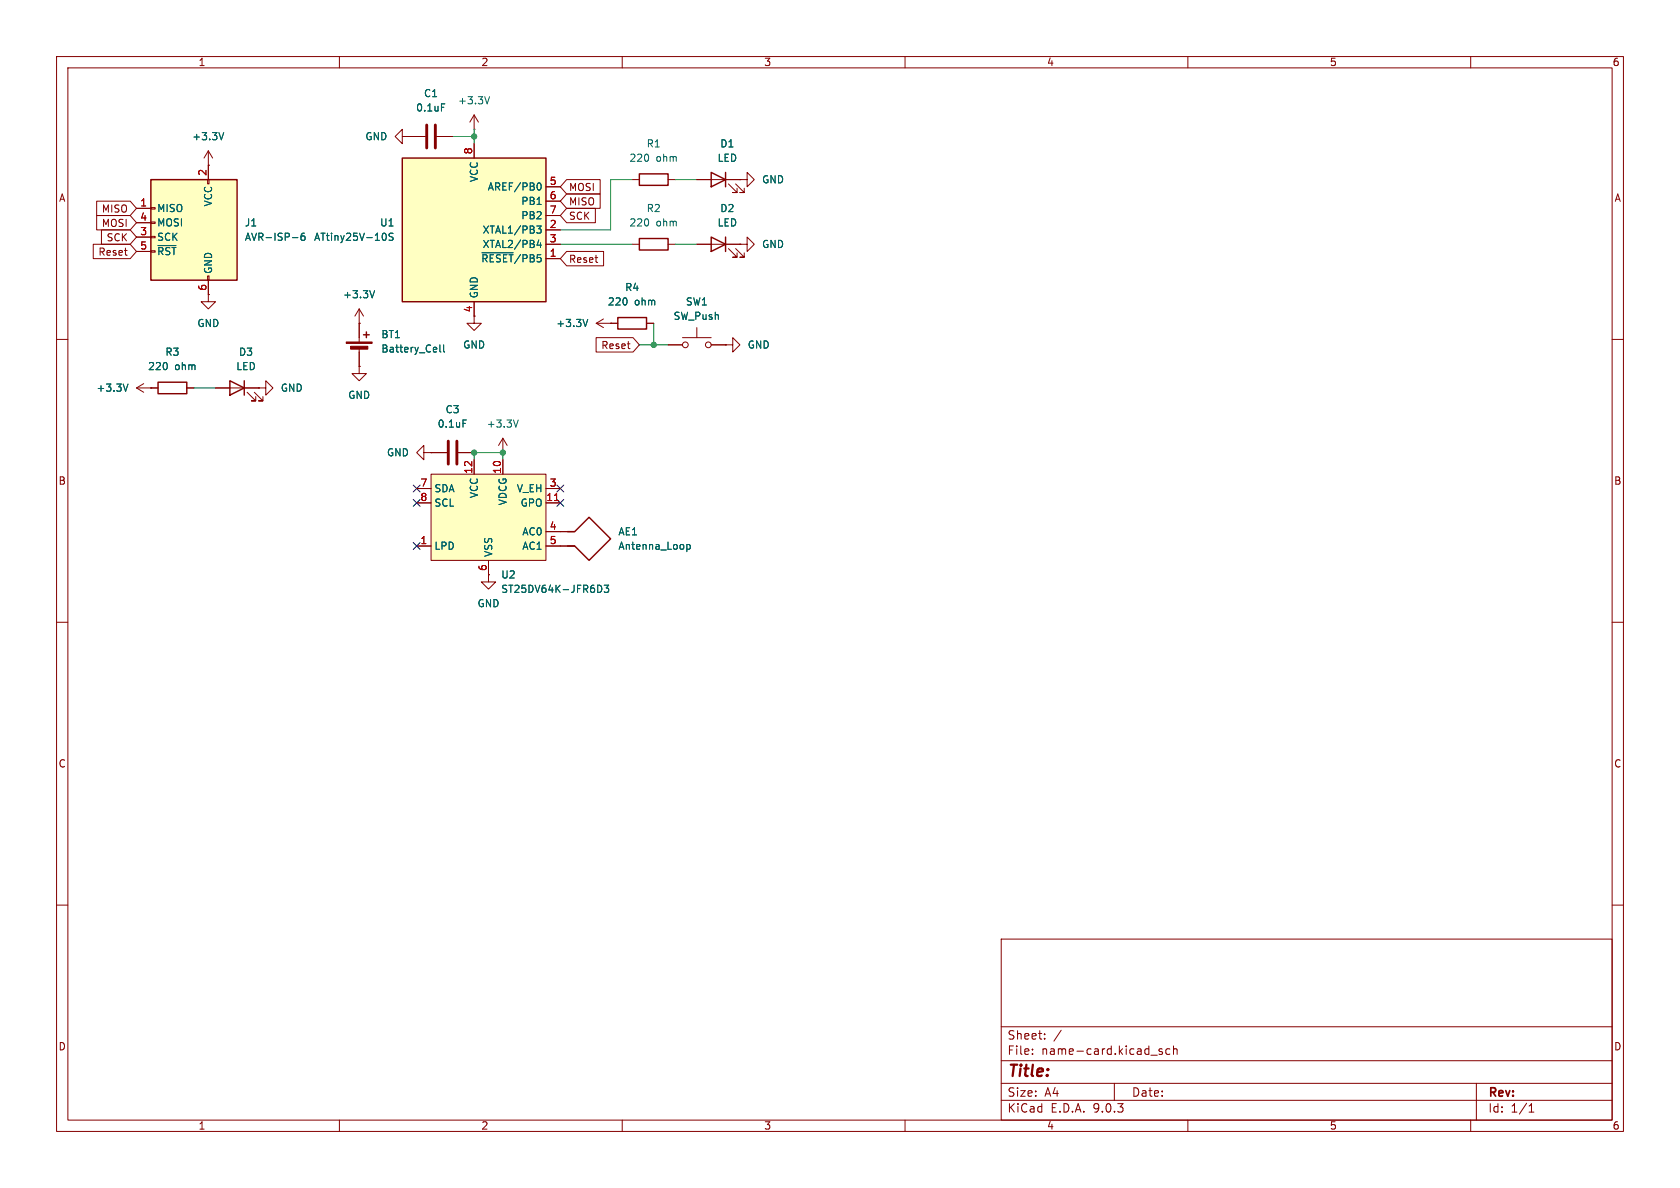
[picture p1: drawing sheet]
<svg xmlns="http://www.w3.org/2000/svg" width="297mm" height="210mm" viewBox="0 0 297 210" stroke-linecap="round" stroke-linejoin="round" font-family="sans-serif">
<g fill="none" stroke="#840000" stroke-width=".18">
<path d="M10 10h277v190h-277zM12 12h273v186h-273zM60 10v2M110 10v2M160 10v2M210 10v2M260 10v2M72.4 24.1h2.8M77.2 24.1h2.8M36.8 52.1v1.2h1.3l-1.3 1.3-1.2-1.3h1.2M36.8 52.1h.1M10 60h2"/>
<path d="M24.1 68.6h3.8M24.1 68.6l1.3 .7M25.4 67.8l-1.3 .8M26.7 68.6h.1M33 68.6h1.3M38.1 68.6h7.6M43.7 69.3l1.5 1.6h-.8h.8v-.8M45 69.3l1.5 1.6h-.8h.8v-.8M45.7 68.6h1.3v-1.3l1.3 1.3-1.3 1.3v-1.3M45.7 68.6h.1M285 60h2M10 110h2"/>
<path d="M285 110h2M10 160h2M177 166h108v32h-108zM285 160h2M60 198v2M110 198v2M160 198v2M177 194.5h108M177 191.5h108M177 187.5h108M177 181.5h108M182.5 186.3v.1"/>
<path d="M182.5 185.5v.1M184.7 183.6v.1M184.7 182.8v.1M187.6 182.1l-1.3 2M197 191.5v3M203.5 186.5h1.1M205.5 185.5l-.4-.1-.2 .2 .1 .2 .5 .2v.3h-.6M206.8 185.5l-.4-.1-.3 .3v.4l.1 .2h.6M207.5 185.5l.2-.1 .3 .1 .1 .9M207.5 184.9v1.5M210 198v2M260 198v2"/>
<path d="M261 191.5v6.5M270.3 196.6h.9M270.3 195.5l.4-.4v1.5"/>
</g>
<path d="M75.4 22.1v4.1M77 22.1v4.1" fill="none" stroke="#840000" stroke-width=".51"/>
<path d="M78 18.4h.6M22.6 67.9l-.4 1.3" fill="none" stroke="#006464" stroke-width=".18"/>
<path d="M27.9 67.6h5.1v2h-5.1zM40.6 67.3l2.6 1.3-2.6 1.3zM43.2 67.3v2.6" fill="none" stroke="#840000" stroke-width=".25"/>
<path d="M71.1 27.9h25.4v25.4h-25.4z" fill="#ffffc2"/>
<path d="M71.1 27.9h25.4v25.4h-25.4zM109.2 56.1h5.1v2.1h-5.1z" fill="none" stroke="#840000" stroke-width=".25"/>
<path d="M83.8 25.4v2.5M96.5 33h2.6M96.5 35.6h2.6M96.5 38.1h2.6M83.8 53.3v2.6M96.5 40.6h2.6M96.5 43.2h2.6M96.5 45.7h2.6M107.9 57.2h1.3M114.3 57.2h1.3" fill="none" stroke="#840000" stroke-width=".18"/>
<path d="M94.9 39.9h.8l-.5 .5 .4 .2v.5l-.2 .1h-.5M95.1 32.4l.1-.1a.68 .68 0 0 1 .5 .7 .68 .68 0 0 1-.5 .6l-.1-.1M67.7 41.3l.2-.1a.68 .68 0 0 1 .4 .7 .68 .68 0 0 1-.4 .6l-.2-.1M69.5 41.3l-.5-.1-.2 .1v.4l.6 .2 .1 .3-.2 .3-.5-.1M85.2 44.7h5.5M95.2 42.4l-.3 .9h.8M95.5 42.9v.9" fill="none" stroke="#006464" stroke-width=".18"/>
<path d="M76.2 83.8h20.3v15.3h-20.3z" fill="#ffffc2"/>
<g fill="none" stroke="#840000" stroke-width=".18">
<path d="M36.8 29.2h.1M36.8 26.7l-.7 1.2M36.8 26.7l.8 1.2M36.8 26.7v2.5M71.1 24.1v-1.2l-1.3 1.2 1.3 1.3v-1.3h1.3M72.4 24.1h.1M73.7 86.4h2.5M73.7 88.9h2.5M73.7 96.5h2.5M76.2 83.8h20.3v15.3h-20.3zM83.8 81.3v2.5M86.4 99.1v2.5"/>
<path d="M88.9 81.3v2.5M96.5 86.4h2.6M96.5 88.9h2.6M96.5 96.5h2.6M96.5 94h2.6"/>
</g>
<path d="M98 88.5h.8" fill="none" stroke="#a90000" stroke-width=".18"/>
<path d="M39.6 23.4l-.5 1.3M106 103.4a.68 .68 0 0 1 .4 .7 .68 .68 0 0 1-.4 .6M106.8 103.4h.8l-.4 .5 .3 .2v.5l-.1 .1-.6-.1" fill="none" stroke="#006464" stroke-width=".18"/>
<path d="M26.7 31.8h15.2v17.7h-15.2z" fill="#ffffc2"/>
<g fill="none" stroke="#840000" stroke-width=".18">
<path d="M17.1 35.6h5.9l1.1 1.2-1.1 1.3h-5.9zM17.1 38.1h5.9l1.1 1.3-1.1 1.2h-5.9zM24.1 36.8h2.6M24.1 39.4h2.6M26.7 36.7h.7v.3h-.7zM26.7 39.2h.7v.3h-.7zM36.7 31.8h.3v.7h-.3zM36.8 29.2h.1M36.8 29.2v2.6M72.4 24.1h.1M72.4 24.1h2.8M77.2 24.1h2.8"/>
<path d="M83.8 22.9h.1M83.8 20.3l-.7 1.3M83.8 20.3l.8 1.3M83.8 20.3v2.6M83.8 25.4v2.5M96.5 33h2.6M96.5 35.6h2.6M96.5 38.1h2.6M100.2 36.8h5.1v2.6h-5.1l-1.1-1.3zM100.2 34.3h5.9v2.5h-5.9l-1.1-1.2zM100.2 31.7h5.9v2.6h-5.9l-1.1-1.3zM111.8 31.8h1.2"/>
<path d="M118.1 31.8h1.3M123.2 31.8h7.6M128.8 32.5l1.5 1.5h-.8h.8v-.7M130 32.5l1.6 1.5h-.8h.8v-.7M130.8 31.8h1.3v-1.3l1.2 1.3-1.2 1.2v-1.2M130.8 31.8h.1M16.5 43.2h6.5l1.1 1.3-1.1 1.2h-6.5zM17.9 40.6h5.1l1.1 1.3-1.1 1.3h-5.1zM24.1 41.9h2.6M24.1 44.5h2.6M26.7 41.8h.7v.2h-.7zM26.7 44.3h.7v.3h-.7z"/>
<path d="M36.7 48.8h.3v.7h-.3zM36.8 52.1h.1M36.8 49.5v2.6M63.5 57.2h.1M63.5 54.6v5.9M63.5 54.6l-.8 1.3M63.5 54.6l.8 1.3M83.8 53.3v3.9h1.3l-1.3 1.2-1.3-1.2h1.3M96.5 43.2h2.6M96.5 40.6h2.6M96.5 45.7h2.6M100.2 44.4h6.5v2.6h-6.5l-1.1-1.3z"/>
<path d="M105.4 59.7h6.5l1.1 1.3-1.1 1.2h-6.5zM105.4 57.2l1.3 .7M105.4 57.2h3.8M106.7 56.4l-1.3 .8M107.9 57.2h.1M111.8 43.2h1.2M114.3 57.2h1.3M118.1 43.2h1.3M120.6 59.7h5.1M123.2 43.2h7.6M123.2 57.9v1.8M128.8 43.9l1.5 1.6h-.8h.8v-.8"/>
<path d="M130 43.9l1.6 1.6h-.8h.8v-.8M130.8 43.2h1.3v-1.3l1.2 1.3-1.2 1.3v-1.3M130.8 43.2h.1M26.7 68.6h.1M26.7 68.6h1.2M33 68.6h1.3M38.1 68.6h2.5M43.2 68.6h2.5M45.7 68.6h.1M63.5 64.8v1.2h1.3l-1.3 1.3-1.3-1.3h1.3M63.5 64.8h.1M63.5 61.5v3.3"/>
<path d="M88.9 77.5l-.8 1.2M88.9 77.5l.8 1.2M88.9 77.5v2.5M118.1 61h2.5M125.7 61h2.6M128.3 61h1.2v-1.3l1.3 1.3-1.3 1.2v-1.2M128.3 61h.1M73.7 96.5h2.5M73.7 86.4h2.5M73.7 88.9h2.5M74.9 80v-1.3l-1.2 1.3 1.2 1.3v-1.3h1.3M76.2 80h.1"/>
<path d="M76.2 80h2.8M81 80h2.8M83.8 81.3v2.5M86.4 99.1v2.5M88.9 80h.1M88.9 81.3v2.5M96.5 94h5.1M96.5 96.5h5.1M96.5 86.4h2.6M96.5 88.9h2.6M86.4 101.6v1.3h1.2l-1.2 1.2-1.3-1.2h1.3M86.4 101.6h.1"/>
<circle cx="121.2" cy="61" r=".51"/>
<circle cx="125.2" cy="61" r=".51"/>
</g>
<path d="M26.7 31.8h15.2v17.7h-15.2zM113 30.7h5.1v2.1h-5.1zM125.7 30.5l2.6 1.3-2.6 1.2zM128.3 30.5v2.5M64.3 59.2h1M64.8 58.7v1M113 42.2h5.1v2h-5.1zM125.7 41.9l2.6 1.3-2.6 1.3zM128.3 41.9v2.6M100.3 94h1.3l2.5-2.6 3.8 3.9-3.8 3.8-2.5-2.6h-1.3" fill="none" stroke="#840000" stroke-width=".25"/>
<g fill="none" stroke="#006464" stroke-width=".18">
<path d="M78 18.4h.6M86.5 17.1l-.4 1.3M39.6 23.4l-.5 1.3M94.9 39.9h.8l-.5 .5 .4 .2v.5l-.2 .1h-.5M95.1 32.4l.1-.1a.68 .68 0 0 1 .5 .7 .68 .68 0 0 1-.5 .6l-.1-.1M27.9 43.4h3.2M51.7 42h1M53.8 41.2l-.3 .1a.86 .86 0 0 0 0 1.2l.4-.1v-.5l-.2-.2-.4 .1-.1 .1M66.2 51.4l-.4 1.2M67.7 41.3l.2-.1a.68 .68 0 0 1 .4 .7 .68 .68 0 0 1-.4 .6l-.2-.1M69.5 41.3l-.5-.1-.2 .1v.4l.6 .2 .1 .3-.2 .3-.5-.1M85.2 44.7h5.5"/>
<path d="M95.2 42.4l-.3 .9h.8M95.5 42.9v.9M103.9 56.5l-.4 1.2M22.6 67.9l-.4 1.3M77.8 61v1.1l.1 .1M78.4 61v1.1l.2 .1M81.9 74.2h.6M91.6 74.2l-.4 1.3M121.4 96.3v1.2M121.4 96.3h.4l.2 .2-.1 .5h-.5M106 103.4a.68 .68 0 0 1 .4 .7 .68 .68 0 0 1-.4 .6M106.8 103.4h.8l-.4 .5 .3 .2v.5l-.1 .1-.6-.1"/>
</g>
<g fill="#840000" stroke="#840000" stroke-width=".18">
<path d="M61.2 60.5h4.6v.2h-4.6z"/>
<path d="M62 61.2h3v.5h-3z"/>
</g>
<path d="M79.2 78v4M80.8 78v4" fill="none" stroke="#840000" stroke-width=".51"/>
<path d="M80 24.1h3.8M83.8 22.9v2.5M111.8 31.8h-3.9v8.8h-8.8M119.4 31.8h3.8M99.1 43.2h12.7M115.6 57.2v3.8M119.4 43.2h3.8M34.3 68.6h3.8M113 61h5.1M83.8 81.3v-1.3h5.1v1.3" fill="none" stroke="#009600" stroke-width=".18"/>
<path d="M73.1 85.8l1.2 1.2M73.1 88.3l1.2 1.2M73.1 95.9l1.2 1.2M74.3 85.8l-1.2 1.2M74.3 88.3l-1.2 1.2M74.3 95.9l-1.2 1.2M98.5 88.3l1.2 1.2M98.5 85.8l1.2 1.2M99.7 88.3l-1.2 1.2M99.7 85.8l-1.2 1.2" fill="none" stroke="#000084" stroke-width=".18"/>
<path d="M98 88.5h.8" fill="none" stroke="#a90000" stroke-width=".18"/>
<g fill="#009600" stroke="#009600" stroke-width=".18">
<circle cx="83.8" cy="24.1" r=".46"/>
<circle cx="83.8" cy="80" r=".46"/>
<circle cx="88.9" cy="80" r=".46"/>
<circle cx="115.6" cy="61" r=".46"/>
</g>
<text font-size="2.8" fill="#840000" x="178" y="190.9">Title:</text>
<g font-size="2.1" fill="#840000">
<text x="178" y="184">Sheet:</text>
<text x="178" y="186.7">File:</text>
<text x="184.1" y="186.7">name-card.kicad_sch</text>
<text x="178" y="196.9">KiCad</text>
<text x="178" y="194.1">Size:</text>
<text x="184.7" y="194.1">A4</text>
<text x="185.7" y="196.9">E.D.A.</text>
<text x="193.3" y="196.9">9.0.3</text>
<text x="200" y="194.1">Date:</text>
<text x="263" y="194.3">Rev:</text>
<text x="263" y="196.9">Id:</text>
<text x="267.1" y="196.9">1/1</text>
</g>
<g font-size="1.8" fill="#840000">
<text x="35" y="11.9">1</text>
<text x="85" y="11.9">2</text>
<text x="135" y="11.9">3</text>
<text x="185" y="11.9">4</text>
<text x="235" y="11.9">5</text>
<text x="285" y="11.9">6</text>
<text x="10.3" y="35.9">A</text>
<text x="100.5" y="34">MOSI</text>
<text x="285.3" y="35.9">A</text>
<text x="17.9" y="37.8">MISO</text>
<text x="17.9" y="40.3">MOSI</text>
<text x="100.5" y="39.1">SCK</text>
<text x="100.5" y="36.5">MISO</text>
<text x="17.3" y="45.4">Reset</text>
<text x="18.7" y="42.9">SCK</text>
<text x="100.5" y="46.7">Reset</text>
<text x="106.2" y="61.9">Reset</text>
<text x="10.3" y="85.9">B</text>
<text x="285.3" y="85.9">B</text>
<text x="10.3" y="135.9">C</text>
<text x="285.3" y="135.9">C</text>
<text x="10.3" y="185.9">D</text>
<text x="285.3" y="185.9">D</text>
<text x="35" y="199.9">1</text>
<text x="85" y="199.9">2</text>
<text x="135" y="199.9">3</text>
<text x="185" y="199.9">4</text>
<text x="235" y="199.9">5</text>
<text x="285" y="199.9">6</text>
</g>
<g font-size="1.8" fill="#006464">
<text x="74.9" y="17.4">C1</text>
<text x="73.5" y="19.9">0.1uF</text>
<text x="80.9" y="18.6">+3.3V</text>
<text x="33.9" y="25">+3.3V</text>
<text x="64.5" y="25">GND</text>
<text x="111.2" y="28.8">220</text>
<text x="114.2" y="26.3">R1</text>
<text x="116" y="28.8">ohm</text>
<text x="126.8" y="28.8">LED</text>
<text x="127.2" y="26.3">D1</text>
<text x="84.7" y="32.3" transform="rotate(-90 84.7 32.3)">VCC</text>
<text x="86.1" y="33.9">AREF/PB0</text>
<text x="134.6" y="32.6">GND</text>
<text x="27.7" y="37.7">MISO</text>
<text x="27.7" y="40.2">MOSI</text>
<text x="37.7" y="36.6" transform="rotate(-90 37.7 36.6)">VCC</text>
<text x="43.2" y="40.2">J1</text>
<text x="67.1" y="40.2">U1</text>
<text x="85.2" y="41.5">XTAL1/PB3</text>
<text x="92.1" y="36.4">PB1</text>
<text x="92.1" y="39">PB2</text>
<text x="111.2" y="40.2">220</text>
<text x="114.2" y="37.7">R2</text>
<text x="116" y="40.2">ohm</text>
<text x="126.8" y="40.2">LED</text>
<text x="127.2" y="37.7">D2</text>
<text x="27.7" y="42.8">SCK</text>
<text x="27.7" y="45.3">~{RST}</text>
<text x="43.2" y="42.8">AVR-ISP-6</text>
<text x="55.4" y="42.8">ATtiny25V-10S</text>
<text x="85" y="46.6">~{RESET}/PB5</text>
<text x="85.2" y="44">XTAL2/PB4</text>
<text x="134.6" y="44">GND</text>
<text x="37.7" y="48.5" transform="rotate(-90 37.7 48.5)">GND</text>
<text x="60.6" y="52.9">+3.3V</text>
<text x="84.7" y="52.8" transform="rotate(-90 84.7 52.8)">GND</text>
<text x="110.4" y="51.7">R4</text>
<text x="34.8" y="58">GND</text>
<text x="67.3" y="60">BT1</text>
<text x="98.2" y="58">+3.3V</text>
<text x="107.4" y="54.2">220</text>
<text x="112.2" y="54.2">ohm</text>
<text x="119" y="56.7">SW_Push</text>
<text x="121.2" y="54.2">SW1</text>
<text x="26.1" y="65.6">220</text>
<text x="29.1" y="63.1">R3</text>
<text x="30.9" y="65.6">ohm</text>
<text x="41.7" y="65.6">LED</text>
<text x="42.2" y="63.1">D3</text>
<text x="67.3" y="62.5">Battery_Cell</text>
<text x="81.8" y="61.8">GND</text>
<text x="132.1" y="61.8">GND</text>
<text x="17" y="69.4">+3.3V</text>
<text x="49.5" y="69.4">GND</text>
<text x="61.5" y="70.7">GND</text>
<text x="77.3" y="75.8">0.1uF</text>
<text x="78.7" y="73.3">C3</text>
<text x="86" y="75.8">+3.3V</text>
<text x="68.3" y="80.9">GND</text>
<text x="76.7" y="87.2">SDA</text>
<text x="76.7" y="89.8">SCL</text>
<text x="84.7" y="88.2" transform="rotate(-90 84.7 88.2)">VCC</text>
<text x="89.8" y="89.4" transform="rotate(-90 89.8 89.4)">VDCG</text>
<text x="91.3" y="87.2">V_EH</text>
<text x="91.9" y="89.8">GPO</text>
<text x="92.2" y="94.8">AC0</text>
<text x="109.2" y="94.8">AE1</text>
<text x="76.7" y="97.4">LPD</text>
<text x="87.2" y="98.6" transform="rotate(-90 87.2 98.6)">VSS</text>
<text x="92.2" y="97.4">AC1</text>
<text x="109.2" y="97.4">Antenna_Loop</text>
<text x="84.3" y="107.5">GND</text>
<text x="88.5" y="105">ST25DV64K-JFR6D3</text>
<text x="88.5" y="102.5">U2</text>
</g>
<g font-size="1.8" fill="#a90000">
<text x="83.6" y="27.4" transform="rotate(-90 83.6 27.4)">8</text>
<text x="36.6" y="31.2" transform="rotate(-90 36.6 31.2)">2</text>
<text x="97.1" y="32.8">5</text>
<text x="97.1" y="35.3">6</text>
<text x="24.7" y="36.6">1</text>
<text x="24.7" y="39.1">4</text>
<text x="24.7" y="41.7">3</text>
<text x="97.1" y="37.8">7</text>
<text x="97.1" y="40.4">2</text>
<text x="24.7" y="44.2">5</text>
<text x="97.1" y="42.9">3</text>
<text x="97.1" y="45.5">1</text>
<text x="36.6" y="51.5" transform="rotate(-90 36.6 51.5)">6</text>
<text x="83.6" y="55.3" transform="rotate(-90 83.6 55.3)">4</text>
<text x="83.6" y="83.9" transform="rotate(-90 83.6 83.9)">12</text>
<text x="88.6" y="83.9" transform="rotate(-90 88.6 83.9)">10</text>
<text x="74.2" y="86.1">7</text>
<text x="74.2" y="88.6">8</text>
<text x="96.5" y="88.6">11</text>
<text x="97.1" y="86.1">3</text>
<text x="97.1" y="93.7">4</text>
<text x="74.2" y="96.3">1</text>
<text x="86.1" y="101" transform="rotate(-90 86.1 101)">6</text>
<text x="97.1" y="96.3">5</text>
</g>
</svg>
